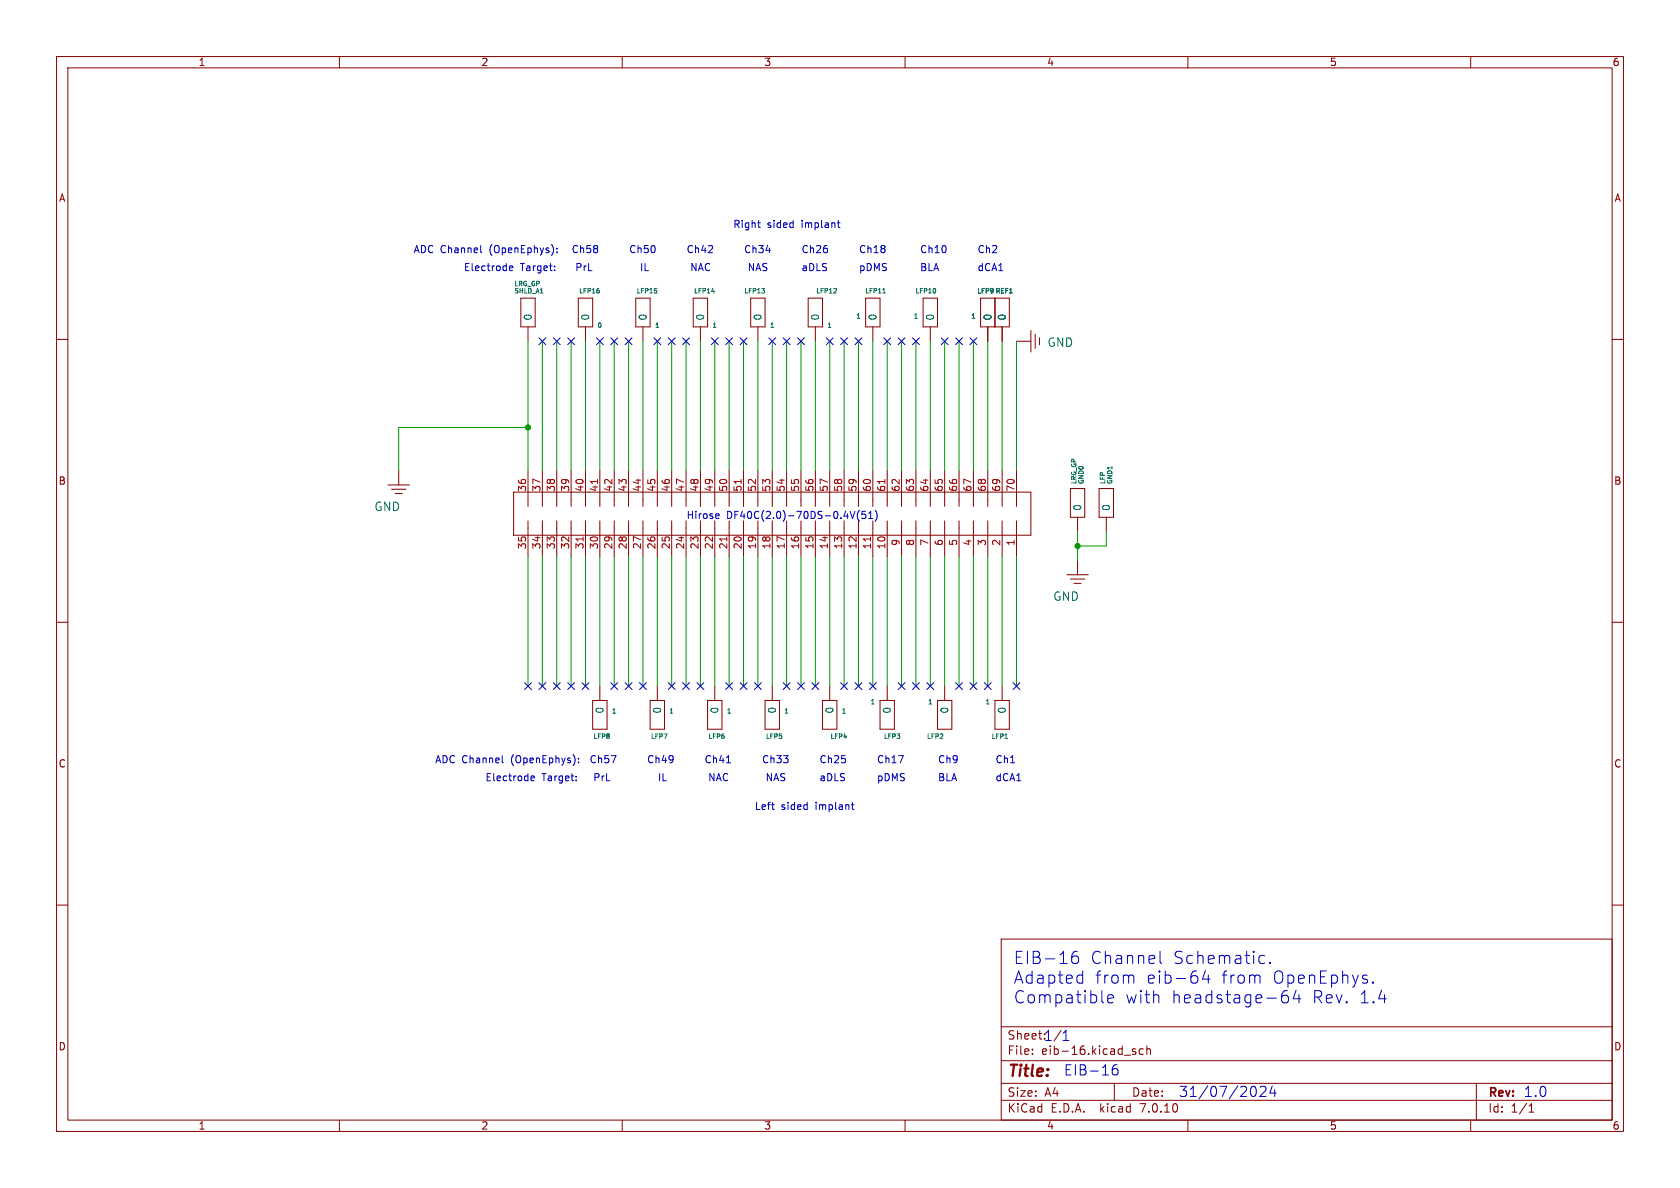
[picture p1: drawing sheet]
<svg xmlns="http://www.w3.org/2000/svg" width="297mm" height="210mm" viewBox="0 0 297 210" stroke-linecap="round" stroke-linejoin="round" font-family="sans-serif">
<g fill="none" stroke="#840000" stroke-width=".18">
<path d="M10 10h277v190h-277zM12 12h273v186h-273zM60 10v2M110 10v2M160 10v2M210 10v2M260 10v2M10 60h2M92.1 52.7h2.5v5.1h-2.5zM93.3 57.8v2.5M102.2 52.7h2.6v5.1h-2.6zM103.5 57.8v2.5"/>
<path d="M112.4 52.7h2.5v5.1h-2.5zM113.7 57.8v2.5M122.6 52.7h2.5v5.1h-2.5zM123.8 57.8v2.5M132.7 52.7h2.6v5.1h-2.6zM134 57.8v2.5M142.9 52.7h2.5v5.1h-2.5zM144.1 57.8v2.5M153 52.7h2.6v5.1h-2.6zM154.3 57.8v2.5M163.2 52.7h2.5v5.1h-2.5zM164.5 57.8v2.5"/>
<path d="M173.4 52.7h5v5.1h-5zM174.6 57.8v2.5M175.9 52.7v5.1M177.2 57.8v2.5M182.2 58.4v3.8M183 59.1v2.5M183.8 59.7v1.3M285 60h2M179.7 60.3h2.5M68.6 85.7h3.8M69.2 86.5h2.6M69.8 87.2h1.3"/>
<path d="M70.5 83.2v2.5M90.8 87h91.4v7.6h-91.4zM93.3 83.2v6.3M93.3 92.1v6.3M95.9 83.2v6.3M95.9 92.1v6.3M98.4 83.2v6.3M98.4 92.1v6.3M101 83.2v6.3M101 92.1v6.3M103.5 83.2v6.3M103.5 92.1v6.3"/>
<path d="M106 83.2v6.3M106 92.1v6.3M108.6 83.2v6.3M108.6 92.1v6.3M111.1 83.2v6.3M111.1 92.1v6.3M113.7 83.2v6.3M113.7 92.1v6.3M116.2 83.2v6.3M116.2 92.1v6.3M118.7 83.2v6.3M118.7 92.1v6.3"/>
<path d="M121.3 83.2v6.3M121.3 92.1v6.3M123.8 83.2v6.3M123.8 92.1v6.3M126.4 83.2v6.3M126.4 92.1v6.3M128.9 83.2v6.3M128.9 92.1v6.3M131.4 83.2v6.3M131.4 92.1v6.3M134 83.2v6.3M134 92.1v6.3"/>
<path d="M136.5 83.2v6.3M136.5 92.1v6.3M139.1 83.2v6.3M139.1 92.1v6.3M141.6 83.2v6.3M141.6 92.1v6.3M144.1 83.2v6.3M144.1 92.1v6.3M146.7 83.2v6.3M146.7 92.1v6.3M149.2 83.2v6.3M149.2 92.1v6.3"/>
<path d="M151.8 83.2v6.3M151.8 92.1v6.3M154.3 83.2v6.3M154.3 92.1v6.3M156.8 83.2v6.3M156.8 92.1v6.3M159.4 83.2v6.3M159.4 92.1v6.3M161.9 83.2v6.3M161.9 92.1v6.3M164.5 83.2v6.3M164.5 92.1v6.3"/>
<path d="M167 83.2v6.3M167 92.1v6.3M169.5 83.2v6.3M169.5 92.1v6.3M172.1 83.2v6.3M172.1 92.1v6.3M174.6 83.2v6.3M174.6 92.1v6.3M177.2 83.2v6.3M177.2 92.1v6.3M179.7 83.2v6.3M179.7 92.1v6.3"/>
<path d="M189.2 86.4h2.6v5h-2.6zM190.5 91.4v2.6M190.5 99.1v2.5M194.3 86.4h2.5v5h-2.5zM195.6 91.4v2.6M10 110h2M188.6 101.6h3.8M189.2 102.4h2.6M189.9 103.1h1.2M285 110h2M104.8 123.8h2.5v5.1h-2.5zM106 121.3v2.5"/>
<path d="M114.9 123.8h2.6v5.1h-2.6zM116.2 121.3v2.5M125.1 123.8h2.5v5.1h-2.5zM126.4 121.3v2.5M135.3 123.8h2.5v5.1h-2.5zM136.5 121.3v2.5M145.4 123.8h2.6v5.1h-2.6zM146.7 121.3v2.5M155.6 123.8h2.5v5.1h-2.5zM156.8 121.3v2.5M165.7 123.8h2.6v5.1h-2.6zM167 121.3v2.5"/>
<path d="M175.9 123.8h2.5v5.1h-2.5zM177.2 121.3v2.5M10 160h2M285 160h2M177 166h108v32h-108zM60 198v2M110 198v2M160 198v2M177 194.5h108M177 191.5h108M177 187.5h108M177 181.5h108"/>
<path d="M182.5 186.3v.1M182.5 185.5v.1M187.6 182.1l-1.3 2M197 191.5v3M200.2 185.8l.4 .1 .2 .2-.1 .2-.4 .1M200.2 185.5h.5M202.1 185.5l-.4-.1-.3 .3v.4l.1 .2h.6M202.7 185.5l.3-.1 .3 .1 .1 .9M202.7 184.9v1.5M210 198v2M260 198v2M261 191.5v6.5"/>
<path d="M270.3 196.6h.9M270.3 195.5l.4-.4v1.5"/>
</g>
<path d="M125.8 51.5h.5M156.1 51.8h.4" fill="none" stroke="#006464" stroke-width=".18"/>
<path d="M103.1 94.9v.7M105.6 84.8v.7M128.5 94.9v.7M131 84.8v.7M153.9 94.9v.7M156.4 84.8v.7" fill="none" stroke="#a90000" stroke-width=".18"/>
<g fill="none" stroke="#0000c2" stroke-width=".18">
<path d="M133.9 39.4h.5M148 39.4h.5M148.2 39v1l.3 .2M85 43.4v1.1l.2 .2M90.1 47.4l.6-.1-.1-.2-.4-.1-.1 .2v.6h.5M98 47.7v.1M98 47.1v.1M98.5 44.6v.1M98.5 43.9v.1M134.2 40.2h.2M126.7 90.8l.4 .1v.2l-.6 .1M127.1 91.6l-.4 .1"/>
<path d="M150.3 90.4l.4 1.3 .4-1.3M151.9 90.2a1.46 1.46 0 0 0 0 1.9M153 90.4h-.6l-.1 .6 .2-.1h.5l.1 .2-.1 .4-.2 .2-.5-.2M153.6 91.7h.7M153.6 90.8l.3-.4v1.3M154.7 90.2a1.46 1.46 0 0 1 0 1.9M88.8 133.6v1.1l.2 .1M93.9 137.6l.6-.1-.1-.3h-.4l-.1 .2v.6h.5M101.9 137.9v.1M101.9 137.2v.2M102.3 134.7v.1M102.3 134.1v.1"/>
<path d="M128.4 134.8h.8M136.4 142.2h.5M136.8 143.1h.1M150.5 142.2h.5M150.7 141.8v1.1l.3 .2M190.5 168.2a.86 .86 0 0 0-1 .9v.8l.2 .3 .6 .1 .3-.2 .1-.7-.2-.3-.6-.1-.4 .4M190.8 172.4l.6 .1M191.4 171.6v2.2M191.4 173.7l-.6 .1M195.8 176.6l1.1-.2-.1-.5-.7-.1-.3 .3 .1 1.1 .2 .1 .7-.1M200.3 172.5l.2 1.3M205.1 168.2v1.8l.3 .3"/>
<path d="M213.1 171.5l-.5 1.6h1.3M213.6 172.4v1.4M222.7 172.5l.1 1.3M222.8 170.2l.2 .1 .6-.1M222.8 169l.2-.1 .6 .1M224.5 170.1l.1 .1-.1 .1M224.5 170.1l-.1 .1 .1 .1M224.5 170.1v.2M226.7 175.6l-.1 .4 .1 1.1 .3 .2h.4l.3-.2 .1-.7-.2-.4-.6-.1-.4 .5M229.1 175l-.5 1.6h1.4M229.7 175.8v1.5M242.7 173.6l.1 .1-.1 .1"/>
<path d="M242.7 173.6l-.1 .1 .1 .1M242.7 173.6v.2M197.5 188.2a.71 .71 0 0 0-.9 .8v.7l.2 .2 .5 .1 .3-.1 .1-.6-.2-.3-.5-.1-.4 .4M221.5 192h.2a1.13 1.13 0 0 1 0 1.8h-.2M222.8 192.2l.2-.2 .6 .1a.49 .49 0 0 1 .1 .7l-1 1h1.1M224.9 191.9l-.4 1.3h1.1M225.4 192.6v1.2"/>
</g>
<g fill="none" stroke="#009600" stroke-width=".18">
<path d="M93.3 75.6h-22.8v7.6M93.3 60.3v22.9M95.9 60.3v22.9M98.4 60.3v22.9M101 60.3v22.9M103.5 60.3v22.9M106 60.3v22.9M108.6 60.3v22.9M111.1 60.3v22.9M113.7 60.3v22.9M116.2 60.3v22.9M118.7 60.3v22.9"/>
<path d="M121.3 60.3v22.9M123.8 60.3v22.9M126.4 60.3v22.9M128.9 60.3v22.9M131.4 60.3v22.9M134 60.3v22.9M136.5 60.3v22.9M139.1 60.3v22.9M141.6 60.3v22.9M144.1 60.3v22.9M146.7 60.3v22.9M149.2 60.3v22.9"/>
<path d="M151.8 60.3v22.9M154.3 60.3v22.9M156.8 60.3v22.9M159.4 60.3v22.9M161.9 60.3v22.9M164.5 60.3v22.9M167 60.3v22.9M169.5 60.3v22.9M172.1 60.3v22.9M174.6 60.3v22.9M177.2 60.3v22.9M179.7 60.3v22.9"/>
<path d="M93.3 98.4v22.9M95.9 98.4v22.9M98.4 98.4v22.9M101 98.4v22.9M103.5 98.4v22.9M106 98.4v22.9M108.6 98.4v22.9M111.1 98.4v22.9M113.7 98.4v22.9M116.2 98.4v22.9M118.7 98.4v22.9M121.3 98.4v22.9"/>
<path d="M123.8 98.4v22.9M126.4 98.4v22.9M128.9 98.4v22.9M131.4 98.4v22.9M134 98.4v22.9M136.5 98.4v22.9M139.1 98.4v22.9M141.6 98.4v22.9M144.1 98.4v22.9M146.7 98.4v22.9M149.2 98.4v22.9M151.8 98.4v22.9"/>
<path d="M154.3 98.4v22.9M156.8 98.4v22.9M159.4 98.4v22.9M161.9 98.4v22.9M164.5 98.4v22.9M167 98.4v22.9M169.5 98.4v22.9M172.1 98.4v22.9M174.6 98.4v22.9M177.2 98.4v22.9M179.7 98.4v22.9M190.5 94v5.1"/>
<path d="M195.6 94v2.5h-5.1"/>
</g>
<g fill="none" stroke="#000084" stroke-width=".18">
<path d="M95.3 59.7l1.2 1.2M96.5 59.7l-1.2 1.2M97.8 59.7l1.2 1.2M99 59.7l-1.2 1.2M100.4 59.7l1.2 1.2M101.6 59.7l-1.2 1.2M105.4 59.7l1.3 1.2M106.7 59.7l-1.3 1.2M108 59.7l1.2 1.2M109.2 59.7l-1.2 1.2M110.5 59.7l1.2 1.2M111.7 59.7l-1.2 1.2"/>
<path d="M115.6 59.7l1.2 1.2M116.8 59.7l-1.2 1.2M118.1 59.7l1.3 1.2M119.4 59.7l-1.3 1.2M120.7 59.7l1.2 1.2M121.9 59.7l-1.2 1.2M125.8 59.7l1.2 1.2M127 59.7l-1.2 1.2M128.3 59.7l1.2 1.2M129.5 59.7l-1.2 1.2M130.8 59.7l1.3 1.2M132.1 59.7l-1.3 1.2"/>
<path d="M135.9 59.7l1.2 1.2M137.1 59.7l-1.2 1.2M138.5 59.7l1.2 1.2M139.7 59.7l-1.2 1.2M141 59.7l1.2 1.2M142.2 59.7l-1.2 1.2M146.1 59.7l1.2 1.2M147.3 59.7l-1.2 1.2M148.6 59.7l1.2 1.2M149.8 59.7l-1.2 1.2M151.2 59.7l1.2 1.2M152.4 59.7l-1.2 1.2"/>
<path d="M156.2 59.7l1.3 1.2M157.5 59.7l-1.3 1.2M158.8 59.7l1.2 1.2M160 59.7l-1.2 1.2M161.3 59.7l1.2 1.2M162.5 59.7l-1.2 1.2M166.4 59.7l1.2 1.2M167.6 59.7l-1.2 1.2M168.9 59.7l1.3 1.2M170.2 59.7l-1.3 1.2M171.5 59.7l1.2 1.2M172.7 59.7l-1.2 1.2"/>
<path d="M92.7 120.7l1.3 1.2M94 120.7l-1.3 1.2M95.3 120.7l1.2 1.2M96.5 120.7l-1.2 1.2M97.8 120.7l1.2 1.2M99 120.7l-1.2 1.2M100.4 120.7l1.2 1.2M101.6 120.7l-1.2 1.2M102.9 120.7l1.2 1.2M104.1 120.7l-1.2 1.2M108 120.7l1.2 1.2M109.2 120.7l-1.2 1.2"/>
<path d="M110.5 120.7l1.2 1.2M111.7 120.7l-1.2 1.2M113.1 120.7l1.2 1.2M114.3 120.7l-1.2 1.2M118.1 120.7l1.3 1.2M119.4 120.7l-1.3 1.2M120.7 120.7l1.2 1.2M121.9 120.7l-1.2 1.2M123.2 120.7l1.2 1.2M124.4 120.7l-1.2 1.2M128.3 120.7l1.2 1.2M129.5 120.7l-1.2 1.2"/>
<path d="M130.8 120.7l1.3 1.2M132.1 120.7l-1.3 1.2M133.4 120.7l1.2 1.2M134.6 120.7l-1.2 1.2M138.5 120.7l1.2 1.2M139.7 120.7l-1.2 1.2M141 120.7l1.2 1.2M142.2 120.7l-1.2 1.2M143.5 120.7l1.3 1.2M144.8 120.7l-1.3 1.2M148.6 120.7l1.2 1.2M149.8 120.7l-1.2 1.2"/>
<path d="M151.2 120.7l1.2 1.2M152.4 120.7l-1.2 1.2M153.7 120.7l1.2 1.2M154.9 120.7l-1.2 1.2M158.8 120.7l1.2 1.2M160 120.7l-1.2 1.2M161.3 120.7l1.2 1.2M162.5 120.7l-1.2 1.2M163.9 120.7l1.2 1.2M165.1 120.7l-1.2 1.2M168.9 120.7l1.3 1.2M170.2 120.7l-1.3 1.2"/>
<path d="M171.5 120.7l1.2 1.2M172.7 120.7l-1.2 1.2M174 120.7l1.2 1.2M175.2 120.7l-1.2 1.2M179.1 120.7l1.2 1.2M180.3 120.7l-1.2 1.2"/>
</g>
<g fill="#009600" stroke="#009600" stroke-width=".18">
<circle cx="93.3" cy="75.6" r=".46"/>
<circle cx="190.5" cy="96.5" r=".46"/>
</g>
<g font-size="3" fill="#0000c2">
<text x="179.1" y="170.6">EIB-16</text>
<text x="192.7" y="170.6">Channel</text>
<text x="207.3" y="170.6">Schematic.</text>
<text x="179.1" y="174.1">Adapted</text>
<text x="179.1" y="177.6">Compatible</text>
<text x="193.5" y="174.1">from</text>
<text x="198.8" y="177.6">with</text>
<text x="202.6" y="174.1">eib-64</text>
<text x="207" y="177.6">headstage-64</text>
<text x="215.8" y="174.1">from</text>
<text x="224.9" y="174.1">OpenEphys.</text>
<text x="231.9" y="177.6">Rev.</text>
<text x="240.2" y="177.6">1.4</text>
</g>
<text font-size="2.8" fill="#840000" x="178" y="190.9">Title:</text>
<g font-size="2.5" fill="#0000c2">
<text x="184.4" y="184.2">1</text>
<text x="187.6" y="184.2">1</text>
<text x="188" y="190.2">EIB-16</text>
<text x="208.3" y="194.1">31/07/2024</text>
<text x="269.2" y="194.1">1.0</text>
</g>
<g font-size="2.1" fill="#006464">
<text x="185.1" y="61.5">GND</text>
<text x="66.1" y="90.5">GND</text>
<text x="186.1" y="106.4">GND</text>
</g>
<g font-size="2.1" fill="#840000">
<text x="178" y="184">Sheet:</text>
<text x="178" y="186.7">File:</text>
<text x="184.1" y="186.7">eib-16.kicad_sch</text>
<text x="178" y="196.9">KiCad</text>
<text x="178" y="194.1">Size:</text>
<text x="184.7" y="194.1">A4</text>
<text x="185.7" y="196.9">E.D.A.</text>
<text x="194.6" y="196.9">kicad</text>
<text x="200" y="194.1">Date:</text>
<text x="201.8" y="196.9">7.0.10</text>
<text x="263" y="194.3">Rev:</text>
<text x="263" y="196.9">Id:</text>
<text x="267.1" y="196.9">1/1</text>
</g>
<g font-size="1.8" fill="#840000">
<text x="35" y="11.9">1</text>
<text x="85" y="11.9">2</text>
<text x="135" y="11.9">3</text>
<text x="185" y="11.9">4</text>
<text x="235" y="11.9">5</text>
<text x="285" y="11.9">6</text>
<text x="10.3" y="35.9">A</text>
<text x="285.3" y="35.9">A</text>
<text x="10.3" y="85.9">B</text>
<text x="285.3" y="85.9">B</text>
<text x="10.3" y="135.9">C</text>
<text x="285.3" y="135.9">C</text>
<text x="10.3" y="185.9">D</text>
<text x="285.3" y="185.9">D</text>
<text x="35" y="199.9">1</text>
<text x="85" y="199.9">2</text>
<text x="135" y="199.9">3</text>
<text x="185" y="199.9">4</text>
<text x="235" y="199.9">5</text>
<text x="285" y="199.9">6</text>
</g>
<g font-size="1.8" fill="#0000c2">
<text x="129.5" y="40.4">Right</text>
<text x="135.6" y="40.4">sided</text>
<text x="141.8" y="40.4">implant</text>
<text x="73" y="44.8">ADC Channel</text>
<text x="86.6" y="44.8">(OpenEphys):</text>
<text x="101" y="44.8">Ch58</text>
<text x="111.1" y="44.8">Ch50</text>
<text x="121.3" y="44.8">Ch42</text>
<text x="131.4" y="44.8">Ch34</text>
<text x="141.6" y="44.8">Ch26</text>
<text x="151.8" y="44.8">Ch18</text>
<text x="162.6" y="44.8">Ch10</text>
<text x="172.7" y="44.8">Ch2</text>
<text x="81.9" y="48">Electrode</text>
<text x="92" y="48">Target:</text>
<text x="101.6" y="48">PrL</text>
<text x="113" y="48">IL</text>
<text x="121.9" y="48">NAC</text>
<text x="132.1" y="48">NAS</text>
<text x="141.6" y="48">aDLS</text>
<text x="151.8" y="48">pDMS</text>
<text x="162.6" y="48">BLA</text>
<text x="172.7" y="48">dCA1</text>
<text x="121.3" y="91.8">Hirose</text>
<text x="128.4" y="91.8">DF40C(2.0)-70DS-0.4V(51)</text>
<text x="76.8" y="135">ADC Channel</text>
<text x="90.4" y="135">(OpenEphys):</text>
<text x="104.1" y="135">Ch57</text>
<text x="114.3" y="135">Ch49</text>
<text x="124.5" y="135">Ch41</text>
<text x="134.6" y="135">Ch33</text>
<text x="144.8" y="135">Ch25</text>
<text x="154.9" y="135">Ch17</text>
<text x="165.7" y="135">Ch9</text>
<text x="175.9" y="135">Ch1</text>
<text x="85.7" y="138.2">Electrode</text>
<text x="95.8" y="138.2">Target:</text>
<text x="104.8" y="138.2">PrL</text>
<text x="116.2" y="138.2">IL</text>
<text x="125.1" y="138.2">NAC</text>
<text x="133.3" y="143.3">Left</text>
<text x="135.3" y="138.2">NAS</text>
<text x="138.1" y="143.3">sided</text>
<text x="144.3" y="143.3">implant</text>
<text x="144.8" y="138.2">aDLS</text>
<text x="154.9" y="138.2">pDMS</text>
<text x="165.7" y="138.2">BLA</text>
<text x="175.9" y="138.2">dCA1</text>
</g>
<g font-size="1.8" fill="#006464">
<text x="94.2" y="56.8" transform="rotate(-90 94.2 56.8)">0</text>
<text x="104.4" y="56.8" transform="rotate(-90 104.4 56.8)">0</text>
<text x="114.5" y="56.8" transform="rotate(-90 114.5 56.8)">0</text>
<text x="124.7" y="56.8" transform="rotate(-90 124.7 56.8)">0</text>
<text x="134.8" y="56.8" transform="rotate(-90 134.8 56.8)">0</text>
<text x="145" y="56.8" transform="rotate(-90 145 56.8)">0</text>
<text x="155.2" y="56.8" transform="rotate(-90 155.2 56.8)">0</text>
<text x="165.3" y="56.8" transform="rotate(-90 165.3 56.8)">0</text>
<text x="175.5" y="56.8" transform="rotate(-90 175.5 56.8)">0</text>
<text x="178" y="56.8" transform="rotate(-90 178 56.8)">0</text>
<text x="191.4" y="90.4" transform="rotate(-90 191.4 90.4)">0</text>
<text x="196.4" y="90.4" transform="rotate(-90 196.4 90.4)">0</text>
<text x="106.9" y="126.3" transform="rotate(-90 106.9 126.3)">0</text>
<text x="117.1" y="126.3" transform="rotate(-90 117.1 126.3)">0</text>
<text x="127.2" y="126.3" transform="rotate(-90 127.2 126.3)">0</text>
<text x="137.4" y="126.3" transform="rotate(-90 137.4 126.3)">0</text>
<text x="147.5" y="126.3" transform="rotate(-90 147.5 126.3)">0</text>
<text x="157.7" y="126.3" transform="rotate(-90 157.7 126.3)">0</text>
<text x="167.9" y="126.3" transform="rotate(-90 167.9 126.3)">0</text>
<text x="178" y="126.3" transform="rotate(-90 178 126.3)">0</text>
</g>
<g font-size="1.8" fill="#a90000">
<text x="93.1" y="87" transform="rotate(-90 93.1 87)">36</text>
<text x="95.6" y="87" transform="rotate(-90 95.6 87)">37</text>
<text x="98.2" y="87" transform="rotate(-90 98.2 87)">38</text>
<text x="100.7" y="87" transform="rotate(-90 100.7 87)">39</text>
<text x="103.3" y="87" transform="rotate(-90 103.3 87)">40</text>
<text x="105.8" y="87" transform="rotate(-90 105.8 87)">41</text>
<text x="108.3" y="87" transform="rotate(-90 108.3 87)">42</text>
<text x="110.9" y="87" transform="rotate(-90 110.9 87)">43</text>
<text x="113.4" y="87" transform="rotate(-90 113.4 87)">44</text>
<text x="116" y="87" transform="rotate(-90 116 87)">45</text>
<text x="118.5" y="87" transform="rotate(-90 118.5 87)">46</text>
<text x="121" y="87" transform="rotate(-90 121 87)">47</text>
<text x="123.6" y="87" transform="rotate(-90 123.6 87)">48</text>
<text x="126.1" y="87" transform="rotate(-90 126.1 87)">49</text>
<text x="128.7" y="87" transform="rotate(-90 128.7 87)">50</text>
<text x="131.2" y="87" transform="rotate(-90 131.2 87)">51</text>
<text x="133.7" y="87" transform="rotate(-90 133.7 87)">52</text>
<text x="136.3" y="87" transform="rotate(-90 136.3 87)">53</text>
<text x="138.8" y="87" transform="rotate(-90 138.8 87)">54</text>
<text x="141.4" y="87" transform="rotate(-90 141.4 87)">55</text>
<text x="143.9" y="87" transform="rotate(-90 143.9 87)">56</text>
<text x="146.4" y="87" transform="rotate(-90 146.4 87)">57</text>
<text x="149" y="87" transform="rotate(-90 149 87)">58</text>
<text x="151.5" y="87" transform="rotate(-90 151.5 87)">59</text>
<text x="154.1" y="87" transform="rotate(-90 154.1 87)">60</text>
<text x="156.6" y="87" transform="rotate(-90 156.6 87)">61</text>
<text x="159.1" y="87" transform="rotate(-90 159.1 87)">62</text>
<text x="161.7" y="87" transform="rotate(-90 161.7 87)">63</text>
<text x="164.2" y="87" transform="rotate(-90 164.2 87)">64</text>
<text x="166.8" y="87" transform="rotate(-90 166.8 87)">65</text>
<text x="169.3" y="87" transform="rotate(-90 169.3 87)">66</text>
<text x="171.8" y="87" transform="rotate(-90 171.8 87)">67</text>
<text x="174.4" y="87" transform="rotate(-90 174.4 87)">68</text>
<text x="176.9" y="87" transform="rotate(-90 176.9 87)">69</text>
<text x="179.5" y="87" transform="rotate(-90 179.5 87)">70</text>
<text x="93.1" y="97.2" transform="rotate(-90 93.1 97.2)">35</text>
<text x="95.6" y="97.2" transform="rotate(-90 95.6 97.2)">34</text>
<text x="98.2" y="97.2" transform="rotate(-90 98.2 97.2)">33</text>
<text x="100.7" y="97.2" transform="rotate(-90 100.7 97.2)">32</text>
<text x="103.3" y="97.2" transform="rotate(-90 103.3 97.2)">31</text>
<text x="105.8" y="97.2" transform="rotate(-90 105.8 97.2)">30</text>
<text x="108.3" y="97.2" transform="rotate(-90 108.3 97.2)">29</text>
<text x="110.9" y="97.2" transform="rotate(-90 110.9 97.2)">28</text>
<text x="113.4" y="97.2" transform="rotate(-90 113.4 97.2)">27</text>
<text x="116" y="97.2" transform="rotate(-90 116 97.2)">26</text>
<text x="118.5" y="97.2" transform="rotate(-90 118.5 97.2)">25</text>
<text x="121" y="97.2" transform="rotate(-90 121 97.2)">24</text>
<text x="123.6" y="97.2" transform="rotate(-90 123.6 97.2)">23</text>
<text x="126.1" y="97.2" transform="rotate(-90 126.1 97.2)">22</text>
<text x="128.7" y="97.2" transform="rotate(-90 128.7 97.2)">21</text>
<text x="131.2" y="97.2" transform="rotate(-90 131.2 97.2)">20</text>
<text x="133.7" y="97.2" transform="rotate(-90 133.7 97.2)">19</text>
<text x="136.3" y="97.2" transform="rotate(-90 136.3 97.2)">18</text>
<text x="138.8" y="97.2" transform="rotate(-90 138.8 97.2)">17</text>
<text x="141.4" y="97.2" transform="rotate(-90 141.4 97.2)">16</text>
<text x="143.9" y="97.2" transform="rotate(-90 143.9 97.2)">15</text>
<text x="146.4" y="97.2" transform="rotate(-90 146.4 97.2)">14</text>
<text x="149" y="97.2" transform="rotate(-90 149 97.2)">13</text>
<text x="151.5" y="97.2" transform="rotate(-90 151.5 97.2)">12</text>
<text x="154.1" y="97.2" transform="rotate(-90 154.1 97.2)">11</text>
<text x="156.6" y="97.2" transform="rotate(-90 156.6 97.2)">10</text>
<text x="159.1" y="96.6" transform="rotate(-90 159.1 96.6)">9</text>
<text x="161.7" y="96.6" transform="rotate(-90 161.7 96.6)">8</text>
<text x="164.2" y="96.6" transform="rotate(-90 164.2 96.6)">7</text>
<text x="166.8" y="96.6" transform="rotate(-90 166.8 96.6)">6</text>
<text x="169.3" y="96.6" transform="rotate(-90 169.3 96.6)">5</text>
<text x="171.8" y="96.6" transform="rotate(-90 171.8 96.6)">4</text>
<text x="174.4" y="96.6" transform="rotate(-90 174.4 96.6)">3</text>
<text x="176.9" y="96.6" transform="rotate(-90 176.9 96.6)">2</text>
<text x="179.5" y="96.6" transform="rotate(-90 179.5 96.6)">1</text>
</g>
<g font-size="1.1" fill="#006464">
<text x="90.8" y="52.1">SHLD_A1</text>
<text x="90.8" y="50.8">LRG_GP</text>
<text x="102.2" y="52.1">LFP16</text>
<text x="112.4" y="52.1">LFP15</text>
<text x="122.6" y="52.1">LFP14</text>
<text x="131.4" y="52.1">LFP13</text>
<text x="144.1" y="52.1">LFP12</text>
<text x="152.8" y="52.1">LFP11</text>
<text x="161.7" y="52.1">LFP10</text>
<text x="172.6" y="52.1">LFP9 REF1</text>
<text x="105.5" y="58.2">0</text>
<text x="115.6" y="58.2">1</text>
<text x="125.8" y="58.2">1</text>
<text x="136" y="58.2">1</text>
<text x="146.1" y="58.2">1</text>
<text x="151.2" y="56.6">1</text>
<text x="161.4" y="56.6">1</text>
<text x="171.5" y="56.6">1</text>
<text x="190.5" y="85.7" transform="rotate(-90 190.5 85.7)">LRG_GP</text>
<text x="191.8" y="85.7" transform="rotate(-90 191.8 85.7)">GND0</text>
<text x="195.6" y="85.7" transform="rotate(-90 195.6 85.7)">LFP</text>
<text x="196.9" y="85.7" transform="rotate(-90 196.9 85.7)">GND1</text>
<text x="153.8" y="124.7">1</text>
<text x="163.9" y="124.7">1</text>
<text x="174.1" y="124.7">1</text>
<text x="104.8" y="130.8">LFP8</text>
<text x="108" y="126.4">1</text>
<text x="114.9" y="130.8">LFP7</text>
<text x="118.2" y="126.4">1</text>
<text x="125.1" y="130.8">LFP6</text>
<text x="128.3" y="126.4">1</text>
<text x="135.3" y="130.8">LFP5</text>
<text x="138.5" y="126.4">1</text>
<text x="146.7" y="130.8">LFP4</text>
<text x="148.7" y="126.4">1</text>
<text x="156.1" y="130.8">LFP3</text>
<text x="163.7" y="130.8">LFP2</text>
<text x="175.2" y="130.8">LFP1</text>
</g>
</svg>
